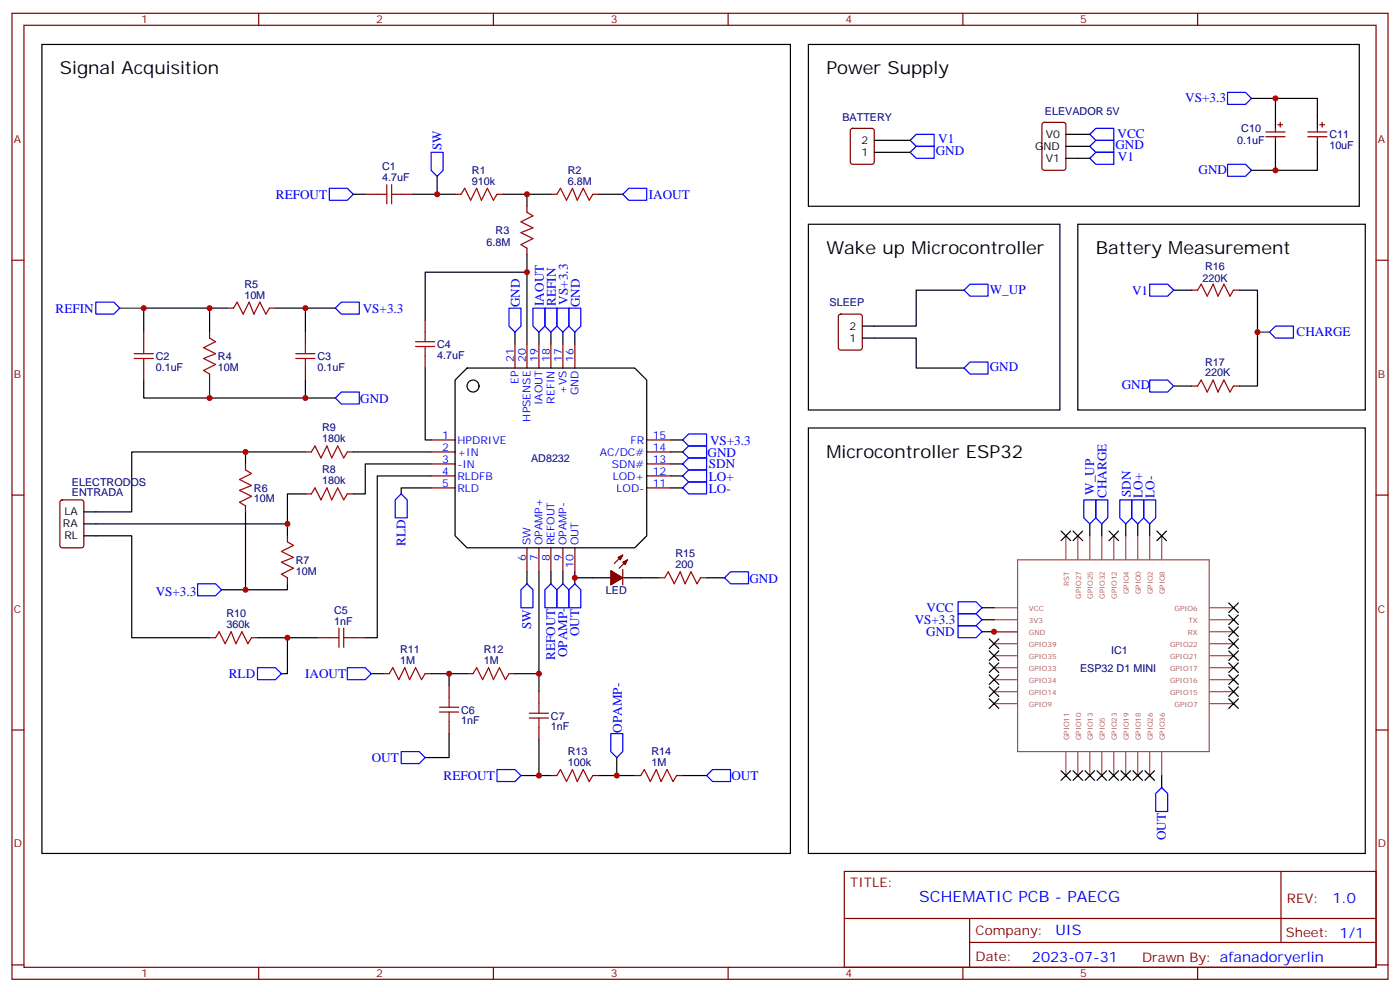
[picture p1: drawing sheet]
<svg xmlns="http://www.w3.org/2000/svg" width="412mm" height="292mm" viewBox="0 0 412 292" stroke-linecap="round" stroke-linejoin="round" font-family="sans-serif">
<g fill="none" stroke="#870000" stroke-width=".35">
<path d="M3.5 3.9h405.4v284.4h-405.4zM7.1 7.4h398.2v277.3h-398.2zM76.2 3.9v3.5M145.3 3.9v3.5M214.5 3.9v3.5M283.6 3.9v3.5M352.8 3.9v3.5M250.7 38l.5-.2h5.6l.7 .4v9.5l-.4 .6-5.9 .1-.7-.5v-9.4zM307.2 36.2l.4-.2h5.7l.6 .4 .1 13-.5 .7h-5.9l-.6-.4-.1-13zM372.9 38.8h5.6M375.7 37.8v1M376.4 36.7h1.4"/>
<path d="M377.1 36v1.4M385.2 38.8h5.7M388.1 37.8v1M388.8 36.7h1.4M389.5 36v1.4M107.6 57.2h3.5M118.2 57.2h3.5M134.1 57.2h1.7M146.4 57.2h1.8M162.3 57.2h1.7M174.6 57.2h1.8M372.9 40.3h5.6"/>
<path d="M375.7 40.3v1M385.2 40.3h5.7M388.1 40.3v1M3.5 76.6h3.6M155.2 60.7v1.8M155.2 73.1v1.7M405.3 76.6h3.6M42.3 97.8v3.5M61.7 97.8v1.7M67 90.7h1.8M79.4 90.7h1.7M90 97.8v3.5"/>
<path d="M125.2 94.2v3.6M247.2 92.7l.4-.2h5.7l.6 .4 .1 9.4-.5 .7h-5.9l-.6-.4-.1-9.4zM351 85.4h1.8M363.4 85.4h1.7M42.3 108.3v3.6M61.7 110.1v1.8M90 108.3v3.6M125.2 104.8v3.5M151.7 101.3v7M155.2 101.3v7M158.7 101.3v7M162.3 101.3v7"/>
<path d="M165.8 101.3v7M169.3 101.3v7M351 113.6h1.8M363.4 113.6h1.7M72.3 136.6v1.7M90 133h1.7M102.3 133h1.8M127 129.5h7.1M127 133h7.1M127 136.6h7.1M190.5 129.5h7.1M190.5 133h7.1"/>
<path d="M190.5 136.6h7.1M3.5 145.7h3.6M17.9 147.4l.4-.3h5.7l.6 .5 .1 12.9-.5 .7-5.9 .1-.6-.5-.1-13zM72.3 148.9v1.8M84.7 157.7v1.8M90 145.4h1.7M102.3 145.4h1.8M127 140.1h7.1M127 143.6h7.1M190.5 140.1h7.1M190.5 143.6h7.1M405.3 145.7h3.6"/>
<path d="M84.7 170.1v1.7M155.2 161.3v7M158.7 161.3v7M162.3 161.3v7M165.8 161.3v7M169.3 161.3v7M183.4 163.4l-2.4 2.4M183.4 167.6v4.6M184.9 164.8l-2.5 2.5M194 170.1h1.8M206.4 170.1h1.7M61.7 187.7h1.8"/>
<path d="M74.1 187.7h1.7M93.5 187.7h3.5M104.1 187.7h3.5M112.9 198.3h1.8M125.2 198.3h1.8M137.6 198.3h1.7M149.9 198.3h1.8M3.5 214.9h3.6M132.3 201.8v3.6M132.3 212.4v3.5M158.7 203.6v3.5M158.7 214.2v3.5"/>
<path d="M405.3 214.9h3.6M162.3 228.3h1.7M174.6 228.3h1.8M187 228.3h1.7M199.3 228.3h1.8M248.7 256.5h156.6v28.2h-156.6zM377.3 256.5v20.9M248.7 270.4h156.5M285.6 277.4h119.6M285.6 270.4v14.1M3.5 284h3.6M76.2 284.7v3.6"/>
<path d="M145.3 284.7v3.6M214.5 284.7v3.6M283.6 284.7v3.6M352.8 284.7v3.6M405.3 284h3.6"/>
</g>
<g fill="none" stroke="#000" stroke-width=".35">
<path d="M12.3 13.1h220.5v238.1h-220.5zM238.1 13.1h162.3v47.6h-162.3zM314 39.5h7M368.7 29h19.4v8.8M375.7 29v8.8M104.1 57.2h3.5M121.7 57.2h12.4M128.8 51.9v5.3M148.2 57.2h14.1M155.2 57.2v3.5M176.4 57.2h7M257.5 44.8h10.6"/>
<path d="M257.5 41.3h10.6M314 46.6h7M314 43.1h7M375.7 41.3v8.8M388.1 41.3v8.8h-19.4M155.2 74.8v26.5M238.1 66h74.1v54.7h-74.1zM317.5 66h84.7v54.7h-84.7zM61.7 90.7v7.1M67 90.7h-24.7v7.1M81.1 90.7h8.9v7.1M90 90.7h8.8"/>
<path d="M151.7 97.8v3.5M155.2 80.1h-30v14.1M158.7 97.8v3.5M162.3 97.8v3.5M165.8 97.8v3.5M169.3 97.8v3.5M254 99.5h15.9v8.8h14.1M284 85.4h-14.1v10.6h-15.9M345.7 85.4h5.3M365.1 85.4h5.3v28.2h-5.3M42.3 111.9v5.3h47.7v-5.3M90 117.2h8.8"/>
<path d="M125.2 108.3v21.2h1.8M134.1 111.9l3.5-3.6h49.4l3.5 3.6v45.8l-3.5 3.6h-49.4l-3.5-3.6zM345.7 113.6h5.3M72.3 133v3.6M90 133h-51.2v17.7h-14.1M104.1 133h22.9M127 136.6h-19.4v8.8h-3.5M197.6 129.5h3.5M197.6 136.6h3.5M197.6 133h3.5M238.1 126h164.1v125.2h-164.1zM24.7 157.7h14.1v30h22.9"/>
<path d="M24.7 154.2h60v3.5M72.3 150.7v22.9h12.4v-1.8M90 145.4h-5.3v8.8M127 143.6h-8.8v1.8M127 140.1h-15.9v47.6h-3.5M197.6 140.1h3.5M197.6 143.6h3.5M312.6 156.3l2.8 2.8M315.4 156.3l-2.8 2.8M316.1 156.3l2.8 2.8M318.9 156.3l-2.8 2.8M321 154.2v3.5"/>
<path d="M324.6 154.2v3.5M326.7 156.3l2.8 2.8M329.5 156.3l-2.8 2.8M331.6 154.2v3.5M335.1 154.2v3.5M338.7 154.2v3.5M340.8 156.3l2.8 2.8M343.6 156.3l-2.8 2.8M65.3 173.6h7M155.2 168.3v3.5M158.7 168.3v35.3M162.3 168.3v3.5"/>
<path d="M165.8 168.3v3.5M169.3 168.3v1.8h10.6M169.3 170.1v1.7M183.4 170.1h10.6M208.1 170.1h5.3M289.3 178.9h3.5M361.9 177.5l2.9 2.8M364.8 177.5l-2.9 2.8M75.8 187.7h17.7M84.7 187.7v10.6h-1.8M109.4 198.3h3.5M127 198.3h10.6"/>
<path d="M132.3 198.3v3.5M151.7 198.3h7M289.3 182.4h3.5M289.3 185.9h3.5M291.4 198.6l2.8 2.9M291.4 195.1l2.8 2.8M291.4 191.6l2.8 2.8M291.4 188.1l2.8 2.8M294.2 191.6l-2.8 2.8M294.2 198.6l-2.8 2.9M294.2 195.1l-2.8 2.8M294.2 188.1l-2.8 2.8"/>
<path d="M361.9 181l2.9 2.8M361.9 184.5l2.9 2.9M361.9 188.1l2.9 2.8M361.9 191.6l2.9 2.8M361.9 195.1l2.9 2.8M361.9 198.6l2.9 2.9M364.8 181l-2.9 2.8M364.8 184.5l-2.9 2.9M364.8 188.1l-2.9 2.8M364.8 191.6l-2.9 2.8M364.8 195.1l-2.9 2.8M364.8 198.6l-2.9 2.9"/>
<path d="M132.3 215.9v7.1h-7.1M158.7 217.7v10.6h3.6M291.4 205.7l2.8 2.8M291.4 202.2l2.8 2.8M294.2 205.7l-2.8 2.8M294.2 202.2l-2.8 2.8M361.9 202.2l2.9 2.8M361.9 205.7l2.9 2.8M364.8 202.2l-2.9 2.8M364.8 205.7l-2.9 2.8M153.5 228.3h5.2M176.4 228.3h10.6"/>
<path d="M181.7 223v5.3M201.1 228.3h7M312.6 226.9l2.8 2.8M315.4 226.9l-2.8 2.8M316.1 226.9l2.8 2.8M318.9 226.9l-2.8 2.8M319.6 226.9l2.8 2.8M322.4 226.9l-2.8 2.8M323.1 226.9l2.9 2.8M326 226.9l-2.9 2.8M326.7 226.9l2.8 2.8M329.5 226.9l-2.8 2.8"/>
<path d="M330.2 226.9l2.8 2.8M333 226.9l-2.8 2.8M333.7 226.9l2.8 2.8M336.5 226.9l-2.8 2.8M337.3 226.9l2.8 2.8M340.1 226.9l-2.8 2.8M342.2 228.3v3.5"/>
<circle cx="139.3" cy="113.6" r="1.76"/>
</g>
<g fill="none" stroke="#00f" stroke-width=".35">
<path d="M321 39.5l1.8-1.7h5.3v3.5h-5.3zM361.6 27.2h5.3l1.8 1.8-1.8 1.7h-5.3zM97 55.4h5.3l1.8 1.8-1.8 1.7h-5.3zM127 44.8h3.5v5.3l-1.7 1.8-1.8-1.8zM183.4 57.2l1.8-1.8h5.3v3.5h-5.3zM268.1 44.8l1.8-1.7h5.3v3.5h-5.3zM268.1 41.3l1.8-1.8h5.3v3.6h-5.3zM321 46.6l1.8-1.8h5.3v3.6h-5.3zM322.8 41.3h5.3v3.5h-5.3l-1.8-1.7zM361.6 48.4h5.3l1.8 1.7-1.8 1.8h-5.3zM28.2 88.9h5.3l1.8 1.8-1.8 1.8h-5.3zM98.8 90.7l1.7-1.8h5.3v3.6h-5.3z"/>
<path d="M149.9 90.7h3.6v5.3l-1.8 1.8-1.8-1.8zM157 90.7h3.5v5.3l-1.8 1.8-1.7-1.8zM160.5 90.7h3.5v5.3l-1.7 1.8-1.8-1.8zM164 90.7h3.6v5.3l-1.8 1.8-1.8-1.8zM167.6 90.7h3.5v5.3l-1.8 1.8-1.7-1.8zM284 85.4l1.8-1.8h5.2v3.6h-5.2zM338.7 83.6h5.3l1.7 1.8-1.7 1.8h-5.3zM373.9 97.8l1.8-1.8h5.3v3.5h-5.3zM98.8 117.2l1.7-1.8h5.3v3.5h-5.3zM284 108.3l1.8-1.7h5.2v3.5h-5.2zM338.7 111.9h5.3l1.7 1.7-1.7 1.8h-5.3zM201.1 133l1.7-1.7h5.3v3.5h-5.3z"/>
<path d="M201.1 129.5l1.7-1.8h5.3v3.6h-5.3zM201.1 136.6l1.7-1.8h5.3v3.5h-5.3zM118.2 145.4l1.7 1.7v5.3h-3.5v-5.3zM201.1 140.1l1.7-1.8h5.3v3.6h-5.3zM201.1 143.6l1.7-1.7h5.3v3.5h-5.3zM319.3 147.1h3.5v5.3l-1.8 1.8-1.7-1.8zM322.8 147.1h3.5v5.3l-1.7 1.8-1.8-1.8zM329.8 147.1h3.6v5.3l-1.8 1.8-1.8-1.8zM333.4 147.1h3.5v5.3l-1.8 1.8-1.7-1.8zM336.9 147.1h3.5v5.3l-1.7 1.8-1.8-1.8zM58.2 171.8h5.3l1.8 1.8-1.8 1.8h-5.3zM155.2 171.8l1.8 1.8v5.3h-3.5v-5.3z"/>
<path d="M162.3 171.8l1.7 1.8v5.3h-3.5v-5.3zM165.8 171.8l1.8 1.8v5.3h-3.6v-5.3zM169.3 171.8l1.8 1.8v5.3h-3.5v-5.3zM213.4 170.1l1.8-1.8h5.3v3.5h-5.3zM282.2 177.1h5.3l1.8 1.8-1.8 1.8h-5.3zM75.8 196.5h5.3l1.8 1.8-1.8 1.8h-5.3zM102.3 196.5h5.3l1.8 1.8-1.8 1.8h-5.3zM282.2 184.2h5.3l1.8 1.7-1.8 1.8h-5.3zM282.2 180.7h5.3l1.8 1.7-1.8 1.8h-5.3zM179.9 215.9h3.5v5.3l-1.7 1.8-1.8-1.8zM118.2 221.2h5.3l1.7 1.8-1.7 1.8h-5.3zM146.4 226.5h5.3l1.8 1.8-1.8 1.7h-5.3z"/>
<path d="M208.1 228.3l1.8-1.8h5.3v3.5h-5.3zM342.2 231.8l1.8 1.8v5.3h-3.6v-5.3z"/>
</g>
<path d="M35.3 90.7h7M370.4 97.8h3.5M61.7 111.9v5.3" fill="none" stroke="#008700" stroke-width=".35"/>
<g fill="none" stroke="#a64a4a" stroke-width=".35">
<path d="M314 157.7v7M317.5 157.7v7M321 157.7v7M324.6 157.7v7M328.1 157.7v7M331.6 157.7v7M335.1 157.7v7M338.7 157.7v7M342.2 157.7v7M292.8 178.9h6.9M299.8 164.8h56.4v56.4h-56.4zM356.4 178.9h7"/>
<path d="M292.8 182.4h6.9M292.8 185.9h6.9M292.8 189.5h6.9M292.8 193h6.9M292.8 196.5h6.9M356.4 182.4h7M356.4 185.9h7M356.4 189.5h7M356.4 193h7M356.4 196.5h7M292.8 200.1h6.9M292.8 203.6h6.9"/>
<path d="M292.8 207.1h6.9M356.4 200.1h7M356.4 203.6h7M356.4 207.1h7M314 221.3v7M317.5 221.3v7M321 221.3v7M324.6 221.3v7M328.1 221.3v7M331.6 221.3v7M335.1 221.3v7M338.7 221.3v7"/>
<path d="M342.2 221.3v7"/>
</g>
<g fill="none" stroke="#a10000" stroke-width=".35">
<path d="M111.1 57.2h2.8M113.9 54.4v5.6M115.4 57.2h2.8M115.4 54.4v5.6M135.8 57.2l1.1-1.8 1.7 3.5 1.8-3.5 1.4 3.5 1.8-3.5 1.7 3.5 1.1-1.7M164 57.2l1.1-1.8 1.8 3.5 1.7-3.5 1.4 3.5 1.8-3.5 1.8 3.5 1-1.7M155.2 62.5l1.8 1-3.5 1.8 3.5 1.8-3.5 1.4 3.5 1.7-3.5 1.8 1.7 1.1M61.7 99.5l1.8 1.1-3.5 1.7 3.5 1.8-3.5 1.4 3.5 1.8-3.5 1.7 1.7 1.1M68.8 90.7l1-1.8 1.8 3.6 1.8-3.6 1.4 3.6 1.8-3.6 1.7 3.6 1.1-1.8M125.2 97.8v2.8M352.8 85.4l1-1.8 1.8 3.6 1.8-3.6 1.4 3.6 1.7-3.6 1.8 3.6 1.1-1.8M39.5 105.5h5.7"/>
<path d="M39.5 104.1h5.7M42.3 101.3v2.8M42.3 105.5v2.8M87.1 105.5h5.7M87.1 104.1h5.7M90 101.3v2.8M90 105.5v2.8M122.4 102h5.7M122.4 100.6h5.7M125.2 102v2.8M352.8 113.6l1-1.7 1.8 3.5 1.8-3.5 1.4 3.5 1.7-3.5 1.8 3.5 1.1-1.8M72.3 138.3l1.8 1.1-3.5 1.7 3.5 1.8-3.5 1.4 3.5 1.8-3.5 1.7 1.7 1.1"/>
<path d="M91.7 133l1.1-1.7 1.7 3.5 1.8-3.5 1.4 3.5 1.8-3.5 1.7 3.5 1.1-1.8M84.7 159.5l1.7 1-3.5 1.8 3.5 1.8-3.5 1.4 3.5 1.8-3.5 1.7 1.8 1.1M91.7 145.4l1.1-1.8 1.7 3.5 1.8-3.5 1.4 3.5 1.8-3.5 1.7 3.5 1.1-1.7M195.8 170.1l1-1.8 1.8 3.5 1.8-3.5 1.4 3.5 1.8-3.5 1.7 3.5 1.1-1.7M63.5 187.7l1.1-1.8 1.7 3.6 1.8-3.6 1.4 3.6 1.8-3.6 1.7 3.6 1.1-1.8M97 187.7h2.8M99.8 184.9v5.6M101.2 187.7h2.9M101.2 184.9v5.6M114.7 198.3l1-1.8 1.8 3.6 1.7-3.6 1.4 3.6 1.8-3.6 1.8 3.6 1-1.8M139.3 198.3l1.1-1.8 1.8 3.6 1.7-3.6 1.4 3.6 1.8-3.6 1.8 3.6 1-1.8M129.5 209.6h5.6"/>
<path d="M129.5 208.2h5.6M132.3 205.4v2.8M132.3 209.6v2.8M155.9 211.3h5.7M155.9 209.9h5.7M158.7 207.1v2.8M158.7 211.3v2.9M164 228.3l1.1-1.8 1.8 3.5 1.7-3.5 1.4 3.5 1.8-3.5 1.8 3.5 1-1.7M188.7 228.3l1.1-1.8 1.8 3.5 1.7-3.5 1.4 3.5 1.8-3.5 1.8 3.5 1-1.7"/>
</g>
<g fill="#870000" stroke="#870000" stroke-width=".35">
<path d="M179.9 168l3.5 2.1-3.5 2.1z"/>
<path d="M183.4 165.5l1.5-.7-.8 1.4z"/>
<path d="M182 164.1l1.4-.7-.7 1.4z"/>
</g>
<g fill="#c00">
<circle cx="72.3" cy="173.6" r=".88"/>
<circle cx="158.8" cy="228.3" r=".88"/>
<circle cx="181.7" cy="228.3" r=".88"/>
<circle cx="42.3" cy="90.7" r=".88"/>
<circle cx="90" cy="117.2" r=".88"/>
<circle cx="90" cy="90.7" r=".88"/>
<circle cx="132.3" cy="198.3" r=".88"/>
<circle cx="155.2" cy="80.1" r=".88"/>
<circle cx="61.7" cy="90.7" r=".88"/>
<circle cx="61.7" cy="117.2" r=".88"/>
<circle cx="128.8" cy="57.2" r=".88"/>
<circle cx="72.3" cy="133" r=".88"/>
<circle cx="84.7" cy="154.2" r=".88"/>
<circle cx="370.4" cy="97.8" r=".88"/>
<circle cx="155.2" cy="57.2" r=".88"/>
<circle cx="169.3" cy="170.1" r=".88"/>
<circle cx="84.7" cy="187.7" r=".88"/>
<circle cx="375.7" cy="50.1" r=".88"/>
<circle cx="375.7" cy="29" r=".88"/>
<circle cx="292.8" cy="185.9" r=".88"/>
<circle cx="158.8" cy="198.3" r=".88"/>
</g>
<g font-size="5.3">
<text x="17.6" y="21.9">Signal Acquisition</text>
<text x="243.4" y="21.9">Power Supply</text>
<text x="243.4" y="74.8">Wake up Microcontroller</text>
<text x="322.8" y="74.8">Battery Measurement</text>
<text x="243.4" y="134.8">Microcontroller ESP32</text>
</g>
<text font-size="4.6" fill="#00f" x="270.8" y="265.5">SCHEMATIC PCB - PAECG</text>
<g font-size="4.2" fill="#00f">
<text x="392.5" y="265.8">1.0</text>
<text x="310.9" y="275.3">UIS</text>
<text x="304" y="283.1">2023-07-31</text>
</g>
<g font-size="3.9" fill="#00f">
<text x="349.1" y="30.1">VS+3.3</text>
<text x="329.2" y="40.5">VCC</text>
<text x="130.1" y="44.2" transform="rotate(-90 130.1 44.2)">SW</text>
<text x="275.7" y="45.8">GND</text>
<text x="276.4" y="42.1">V1</text>
<text x="328.6" y="44">GND</text>
<text x="329.3" y="47.4">V1</text>
<text x="353.1" y="51.3">GND</text>
<text x="81.3" y="58.5">REFOUT</text>
<text x="191.2" y="58.6">IAOUT</text>
<text x="167.3" y="89.7" transform="rotate(-90 167.3 89.7)">VS+3.3</text>
<text x="291.6" y="86.7">W_UP</text>
<text x="333.5" y="86.7">V1</text>
<text x="16.4" y="92">REFIN</text>
<text x="106.9" y="92.1">VS+3.3</text>
<text x="153.1" y="90.4" transform="rotate(-90 153.1 90.4)">GND</text>
<text x="160.2" y="90" transform="rotate(-90 160.2 90)">IAOUT</text>
<text x="163.7" y="90" transform="rotate(-90 163.7 90)">REFIN</text>
<text x="170.8" y="90.4" transform="rotate(-90 170.8 90.4)">GND</text>
<text x="381.9" y="99">CHARGE</text>
<text x="291.5" y="109.3">GND</text>
<text x="106.1" y="118.6">GND</text>
<text x="330.4" y="114.6">GND</text>
<text x="209.2" y="131">VS+3.3</text>
<text x="208.4" y="134.5">GND</text>
<text x="208.8" y="137.9">SDN</text>
<text x="208.8" y="141.5">LO+</text>
<text x="208.8" y="145.1">LO-</text>
<text x="322.3" y="145.6" transform="rotate(-90 322.3 145.6)">W_UP</text>
<text x="325.9" y="146.6" transform="rotate(-90 325.9 146.6)">CHARGE</text>
<text x="333.1" y="146.4" transform="rotate(-90 333.1 146.4)">SDN</text>
<text x="336.6" y="146.5" transform="rotate(-90 336.6 146.5)">LO+</text>
<text x="340.1" y="146.5" transform="rotate(-90 340.1 146.5)">LO-</text>
<text x="119.5" y="160.7" transform="rotate(-90 119.5 160.7)">RLD</text>
<text x="220.8" y="171.5">GND</text>
<text x="45.9" y="175.4">VS+3.3</text>
<text x="156.5" y="185.2" transform="rotate(-90 156.5 185.2)">SW</text>
<text x="269.5" y="183.7">VS+3.3</text>
<text x="272.9" y="180.2">VCC</text>
<text x="170.6" y="187.3" transform="rotate(-90 170.6 187.3)">OUT</text>
<text x="272.9" y="187.2">GND</text>
<text x="163.6" y="194.2" transform="rotate(-90 163.6 194.2)">REFOUT</text>
<text x="167.1" y="193.5" transform="rotate(-90 167.1 193.5)">OPAMP-</text>
<text x="67.4" y="199.6">RLD</text>
<text x="89.9" y="199.6">IAOUT</text>
<text x="183.2" y="215.7" transform="rotate(-90 183.2 215.7)">OPAMP-</text>
<text x="109.5" y="224.3">OUT</text>
<text x="130.7" y="229.6">REFOUT</text>
<text x="215.5" y="229.7">OUT</text>
<text x="343.5" y="247.3" transform="rotate(-90 343.5 247.3)">OUT</text>
</g>
<g font-size="3.9" fill="#800">
<text x="250.5" y="261.1">TITLE:</text>
<text x="379.1" y="265.8">REV:</text>
<text x="287.4" y="275.3">Company:</text>
<text x="378.7" y="275.9">Sheet: 1/1</text>
<text x="287.4" y="283">Date:</text>
<text x="336.4" y="283.1">Drawn By: afanadoryerlin</text>
</g>
<g font-size="3.2" fill="#800">
<text x="41.6" y="6.9">1</text>
<text x="110.8" y="6.9">2</text>
<text x="179.9" y="6.9">3</text>
<text x="249.1" y="6.9">4</text>
<text x="318.2" y="6.9">5</text>
<text x="4.1" y="42">A</text>
<text x="405.9" y="42">A</text>
<text x="4.1" y="111.2">B</text>
<text x="405.9" y="111.2">B</text>
<text x="4.1" y="180.3">C</text>
<text x="405.9" y="180.3">C</text>
<text x="4.1" y="249.4">D</text>
<text x="405.9" y="249.4">D</text>
<text x="41.6" y="287.7">1</text>
<text x="110.8" y="287.7">2</text>
<text x="179.9" y="287.7">3</text>
<text x="249.1" y="287.7">4</text>
<text x="318.2" y="287.7">5</text>
</g>
<g font-size="3.2" fill="#000080">
<text x="248.2" y="35.5">BATTERY</text>
<text x="307.8" y="33.8">ELEVADOR 5V</text>
<text x="365.6" y="38.9">C10</text>
<text x="391.6" y="40.7">C11</text>
<text x="364.4" y="42.4">0.1uF</text>
<text x="391.6" y="43.8">10uF</text>
<text x="112.5" y="53.3">4.7uF</text>
<text x="112.5" y="50.2">C1</text>
<text x="139" y="51.2">R1</text>
<text x="167.2" y="51.2">R2</text>
<text x="139" y="54.4">910k</text>
<text x="167.2" y="54.4">6.8M</text>
<text x="146" y="68.9">R3</text>
<text x="143.3" y="72.5">6.8M</text>
<text x="354.2" y="83">220K</text>
<text x="355" y="79.6">R16</text>
<text x="72" y="87.9">10M</text>
<text x="72" y="84.7">R5</text>
<text x="244.4" y="90.2">SLEEP</text>
<text x="45.9" y="106">C2</text>
<text x="64.2" y="106">R4</text>
<text x="93.5" y="106">C3</text>
<text x="128.8" y="105.6">4.7uF</text>
<text x="128.8" y="102.4">C4</text>
<text x="355" y="107.8">R17</text>
<text x="45.9" y="109.2">0.1uF</text>
<text x="64.2" y="109.2">10M</text>
<text x="93.5" y="109.2">0.1uF</text>
<text x="355" y="110.8">220K</text>
<text x="94.9" y="130.2">180k</text>
<text x="94.9" y="127">R9</text>
<text x="156.4" y="136">AD8232</text>
<text x="21.2" y="142.9">ELECTRODOS</text>
<text x="94.9" y="142.6">180k</text>
<text x="94.9" y="139.4">R8</text>
<text x="21.2" y="146.1">ENTRADA</text>
<text x="74.8" y="147.9">10M</text>
<text x="74.8" y="144.8">R6</text>
<text x="87.1" y="165.9">R7</text>
<text x="199" y="167.3">200</text>
<text x="199" y="164.1">R15</text>
<text x="87.1" y="169.1">10M</text>
<text x="178.5" y="174.8">LED</text>
<text x="66.7" y="184.9">360k</text>
<text x="66.7" y="181.8">R10</text>
<text x="98.4" y="183.8">1nF</text>
<text x="98.4" y="180.7">C5</text>
<text x="117.8" y="195.5">1M</text>
<text x="117.8" y="192.3">R11</text>
<text x="142.5" y="195.5">1M</text>
<text x="142.5" y="192.3">R12</text>
<text x="318.2" y="197.8">ESP32 D1 MINI</text>
<text x="327.3" y="192.4">IC1</text>
<text x="135.8" y="213.2">1nF</text>
<text x="135.8" y="210">C6</text>
<text x="162.3" y="215">1nF</text>
<text x="162.3" y="211.8">C7</text>
<text x="167.2" y="225.5">100k</text>
<text x="167.2" y="222.3">R13</text>
<text x="191.9" y="225.5">1M</text>
<text x="191.9" y="222.3">R14</text>
</g>
<g font-size="3.2">
<text x="308" y="40.6">V0</text>
<text x="253.7" y="45.9">1</text>
<text x="253.7" y="42.4">2</text>
<text x="304.9" y="44.1">GND</text>
<text x="308" y="47.7">V1</text>
<text x="250.2" y="100.6">1</text>
<text x="250.2" y="97">2</text>
<text x="18.6" y="155.3">RA</text>
<text x="19" y="151.7">LA</text>
<text x="19" y="158.8">RL</text>
</g>
<g font-size="3.2" fill="#00f">
<text x="151.3" y="106.6" transform="rotate(-90 151.3 106.6)">21</text>
<text x="154.9" y="106.6" transform="rotate(-90 154.9 106.6)">20</text>
<text x="158.4" y="106.6" transform="rotate(-90 158.4 106.6)">19</text>
<text x="161.9" y="106.6" transform="rotate(-90 161.9 106.6)">18</text>
<text x="165.5" y="106.6" transform="rotate(-90 165.5 106.6)">17</text>
<text x="169" y="106.6" transform="rotate(-90 169 106.6)">16</text>
<text x="152.8" y="113" transform="rotate(-90 152.8 113)">EP</text>
<text x="159.8" y="119.3" transform="rotate(-90 159.8 119.3)">IAOUT</text>
<text x="163.3" y="118.8" transform="rotate(-90 163.3 118.8)">REFIN</text>
<text x="166.9" y="116" transform="rotate(-90 166.9 116)">+VS</text>
<text x="170.4" y="116.3" transform="rotate(-90 170.4 116.3)">GND</text>
<text x="156.3" y="124.1" transform="rotate(-90 156.3 124.1)">HPSENSE</text>
<text x="130.3" y="129.2">1</text>
<text x="134.8" y="130.6">HPDRIVE</text>
<text x="185.8" y="130.6">FR</text>
<text x="192.3" y="129.2">15</text>
<text x="130.3" y="132.7">2</text>
<text x="130.3" y="136.2">3</text>
<text x="134.8" y="134.1">+IN</text>
<text x="134.8" y="137.6">-IN</text>
<text x="176.7" y="134.1">AC/DC#</text>
<text x="180.2" y="137.6">SDN#</text>
<text x="192.3" y="136.2">13</text>
<text x="192.3" y="132.7">14</text>
<text x="130.3" y="139.7">4</text>
<text x="130.3" y="143.3">5</text>
<text x="134.8" y="141.1">RLDFB</text>
<text x="180.5" y="141.1">LOD+</text>
<text x="192.3" y="143.3">11</text>
<text x="192.3" y="139.7">12</text>
<text x="134.8" y="144.7">RLD</text>
<text x="181.6" y="144.7">LOD-</text>
<text x="156.3" y="160.5" transform="rotate(-90 156.3 160.5)">SW</text>
<text x="159.8" y="160.5" transform="rotate(-90 159.8 160.5)">OPAMP+</text>
<text x="163.3" y="160.5" transform="rotate(-90 163.3 160.5)">REFOUT</text>
<text x="166.9" y="160.5" transform="rotate(-90 166.9 160.5)">OPAMP-</text>
<text x="170.4" y="160.5" transform="rotate(-90 170.4 160.5)">OUT</text>
<text x="154.9" y="165" transform="rotate(-90 154.9 165)">6</text>
<text x="158.4" y="165" transform="rotate(-90 158.4 165)">7</text>
<text x="161.9" y="165" transform="rotate(-90 161.9 165)">8</text>
<text x="165.5" y="165" transform="rotate(-90 165.5 165)">9</text>
<text x="169" y="167.1" transform="rotate(-90 169 167.1)">10</text>
</g>
<g font-size="2.1" fill="#a54b4b">
<text x="314.9" y="172.4" transform="rotate(-90 314.9 172.4)">RST</text>
<text x="303.1" y="179.9">VCC</text>
<text x="318.4" y="176.3" transform="rotate(-90 318.4 176.3)">GPIO27</text>
<text x="322" y="176.3" transform="rotate(-90 322 176.3)">GPIO25</text>
<text x="325.5" y="176.3" transform="rotate(-90 325.5 176.3)">GPIO32</text>
<text x="329" y="176.3" transform="rotate(-90 329 176.3)">GPIO12</text>
<text x="332.5" y="175" transform="rotate(-90 332.5 175)">GPIO4</text>
<text x="336.1" y="175" transform="rotate(-90 336.1 175)">GPIO0</text>
<text x="339.6" y="175" transform="rotate(-90 339.6 175)">GPIO2</text>
<text x="343.1" y="175" transform="rotate(-90 343.1 175)">GPIO8</text>
<text x="346" y="179.9">GPIO6</text>
<text x="303.1" y="183.5">3V3</text>
<text x="350.1" y="183.5">TX</text>
<text x="303.1" y="187">GND</text>
<text x="303.1" y="190.5">GPIO39</text>
<text x="344.7" y="190.5">GPIO22</text>
<text x="349.9" y="187">RX</text>
<text x="303.1" y="194">GPIO35</text>
<text x="303.1" y="197.6">GPIO33</text>
<text x="344.7" y="197.6">GPIO17</text>
<text x="344.7" y="194">GPIO21</text>
<text x="303.1" y="201.1">GPIO34</text>
<text x="344.7" y="201.1">GPIO16</text>
<text x="303.1" y="204.6">GPIO14</text>
<text x="303.1" y="208.2">GPIO9</text>
<text x="344.7" y="204.6">GPIO15</text>
<text x="346" y="208.2">GPIO7</text>
<text x="314.9" y="217.9" transform="rotate(-90 314.9 217.9)">GPIO11</text>
<text x="318.4" y="217.9" transform="rotate(-90 318.4 217.9)">GPIO10</text>
<text x="322" y="217.9" transform="rotate(-90 322 217.9)">GPIO13</text>
<text x="325.5" y="217.9" transform="rotate(-90 325.5 217.9)">GPIO5</text>
<text x="329" y="217.9" transform="rotate(-90 329 217.9)">GPIO23</text>
<text x="332.5" y="217.9" transform="rotate(-90 332.5 217.9)">GPIO19</text>
<text x="336.1" y="217.9" transform="rotate(-90 336.1 217.9)">GPIO18</text>
<text x="339.6" y="217.9" transform="rotate(-90 339.6 217.9)">GPIO26</text>
<text x="343.1" y="217.9" transform="rotate(-90 343.1 217.9)">GPIO36</text>
</g>
</svg>
